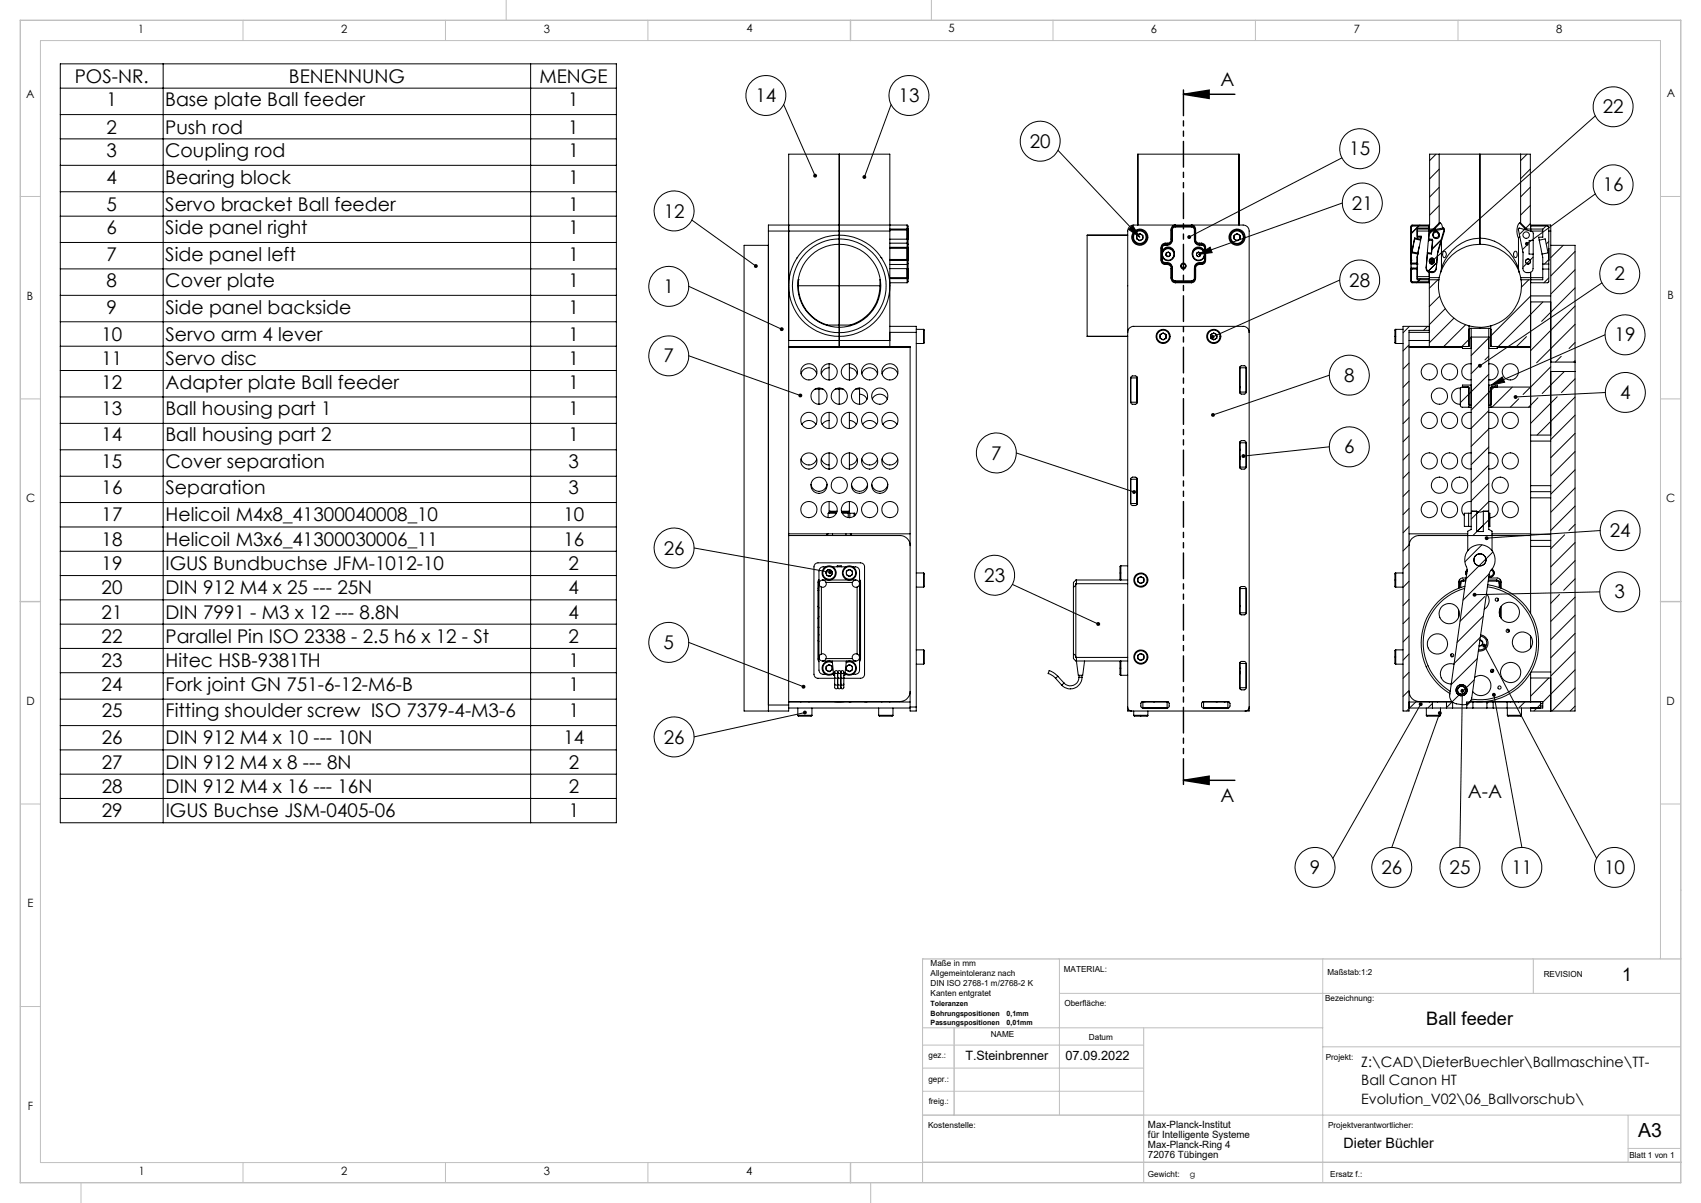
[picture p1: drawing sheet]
<svg xmlns="http://www.w3.org/2000/svg" width="420mm" height="297mm" viewBox="0 0 420 297" stroke-linecap="round" stroke-linejoin="round" font-family="sans-serif">
<g fill="none" stroke="#c0c0c0" stroke-width=".25">
<path d="M125 0v5M230 0v5M60 5v5M110 5v5M160 5v5M260 5v5M310 5v5M360 5v5M5 48.5h5M410 48.5h5M5 98.5h5M410 98.5h5"/>
<path d="M5 198.5h5M410 198.5h5M227.8 236.7v55.3M261.6 236.7v38.6M326.6 236.7v55.3M378.6 236.7v8.5M410 236.7v-226.7h-400v277h217.8M5 248.5h5M227.8 258h54.6M227.8 253.7h98.8M261.6 245.2h153.4M282.4 253.7v38.3"/>
<path d="M326.6 258.4h88.4M227.8 269.4h54.6M227.8 263.7h54.6M282.4 275.3h132.6M402 275.3v11.6M20 292v5M60 287v5M110 287v5M160 287v5M215 292v5M402 283.5h13"/>
</g>
<path d="M5 5h410v287h-410zM210 5v5M5 148.5h5M410 148.5h5M227.8 236.7h187.2M235.6 253.7v21.6M227.8 275.3h54.6M210 287v5M227.9 286.9h187.2" fill="none" stroke="#c0c0c0" stroke-width=".35"/>
<g fill="none" stroke="#000" stroke-width=".25">
<path d="M14.9 15.8h137.3v187.3h-137.3zM40.3 15.8v187.3M131 15.8v187.3M14.9 21.8h137.3M14.9 28.3h137.3M14.9 34.3h137.3M193.5 25.8l7.8 17.6M207.2 38.1h-12.5v136M207.2 38.1v32.5M207.2 38.1h12.5v18.9M220 25.8l-6.6 17.9M261.2 37.1l20.2 21.5"/>
<path d="M331.3 39l-37.7 19.5M354.6 38.1l-1.6 1.5M355.4 38.1h10M355.4 38.1h-2.4v17.5h-4.3l-.3 .2v9.4M355.4 38.1v17M365.4 38.1h10.1M365.4 38.1v20.7M375.5 38.1h2.4v17.5h5v1.4M375.5 38.1v17M377 38.1l-1.5 1.5M393.9 28.6l-40.4 35.9M14.9 40.8h137.3"/>
<path d="M14.9 47.3h137.3M14.9 53.4h137.3M14.9 59.9h137.3M170.8 54.3l15.8 11.4M189.7 57h30M189.7 57v118.5M219.7 59.1h4.5v1.2M219.7 56.5h4.5M219.7 57v28.5M224 59.1v.9M224 55.6v3.5v-2.3M224 55.6l.2 .2v.7"/>
<path d="M224 55.6h-34.3v1.4M224.2 56.5v2.6v-2.3h-4.5M278.4 58.1h-10v24.9h10M278.7 56.7l1-1 1.7 2.9zM278.9 56l1-.4h27.1a1.45 1.45 0 0 1 1.4 1.4v118.5h-30v-118.5zM280.7 58.1l.7-.4 .8 .4v.9l-.8 .4-.7-.4zM281 55.6v-17.5h24.9v17.5M289.2 56.5v2.6v-2.3h.3a.72 .72 0 0 1 .7-.7h4a.72 .72 0 0 1 .7 .7h.3v2.3v-2.6M289.2 56.5h.3M289.5 56.5v2.8a1.53 1.53 0 0 1-2.1 1.3l-.3 .3-.2 .4h-.2M290.2 55.8a.72 .72 0 0 0-.7 .7M290.2 55.8v-.2a1.02 1.02 0 0 0-1 .9"/>
<path d="M290.2 55.8h4M294.2 55.8a.72 .72 0 0 1 .7 .7M294.2 55.8v-.2a1.02 1.02 0 0 1 1 .9M294.9 56.5v2.8a1.53 1.53 0 0 0 2.1 1.3l.3 .3 .1 .4h.3M294.9 56.5h.3M304.7 58.1l.7-.4 .8 .4v.9l-.8 .4-.7-.4zM331.4 50.1l-35.5 12.7M349.9 56.5h4M349.9 57h3M349.9 58.3h1l-.1 .8-1.5-.4-.7 3.5 1.5 .3M350.6 55.6l-2.2 2.1M350.8 59.3l-.7 3.4"/>
<path d="M350.8 59.3l-1.5-.3-.7 3.4 1.5 .3M352.7 59l.1-1.8 .2-.3 3.5-.6 .1 .4-1.6 5.4-.4 4a1.17 1.17 0 0 1-1.7 .9l-.6-.5-.2-.5 .3-3.6M352.7 59l-.3 3.4M352.7 59l1 .1-.3 3.4-1-.1M352.8 59.3l.1-1.8 .2-.3 3.5-.6 .1 .4-1.7 5.5-.4 3.9a1.27 1.27 0 0 1-1.3 .9 1.27 1.27 0 0 1-1.2-1.1l.4-3.6M352.8 59.3l-.1 .3M352.8 59.3l1 .1-.4 3.3-.9-.1M352.9 56.5v.5M352.9 57h.1M352.9 55.8h-4.2l-.3 .3M352.9 55.6v.9M352.9 57v.1"/>
<path d="M352.9 56.3h-3v2.3h1l-.1 .7M353.6 57l-.7 .7M353.9 56.5h.3M353.9 56.7l-1.1 1.1M354.2 56.5l.3 .1M355 57.4l.3 .7M355.4 55.1h.2M355.4 55.1l-1.5 1.4M355.4 41.8l-2.4 2.4M355.4 46.2l-2.4 2.4M355.4 50.8l-2.4 2.3M355.6 55.1l.4 .4 .2 .8"/>
<path d="M355.6 55.1l-1.4 1.4M355.8 59.3l-2.3 2.3M355.9 59.4v6.8M356 59.1l-2.4 2.4M365.4 58.8a10.3 10.3 0 0 1 9.5 7.4M365.4 58.8v1.5M365.4 58.8a10.4 10.4 0 0 0-9.5 7.4M369 59.5v.1M374.9 58.8v7.4M375.2 55.1h.3M375.2 55.1a3.4 3.4 0 0 0-.3 3.7M375.2 55.1l1.5 1.4"/>
<path d="M375.2 58.4l-.3 .4M375.5 55.1l1.5 1.4M376.4 56.7l-1.3 1.2M376.7 56.5h.3M376.7 56.5l-.4 .1M377 56.5h3.9v2.1h-1l.1 .7M377.9 57h3M377.9 41.7l-2.4 2.4M377.9 46.2l-2.4 2.4M377.9 50.7l-2.4 2.4M377.9 55.2l-1.2 1.1M377.9 56.5v.5"/>
<path d="M377.9 55.8h4.3l.2 .3v9.1M377.9 55.6v.9M377.9 57v.1M378.6 59.4v-1.8l-.2-.3-3.4-1-.1 .4 1.2 5.6-.1 4a1.28 1.28 0 0 0 1.3 1 1.28 1.28 0 0 0 1.2-1l.1-3.5M378.6 59.4v3.4M378.6 59.4h-1l-.1 3.3 1.1 .1M380 59.3l.8 3.4M380 59.3l1.5-.3 .7 3.4-1.4 .3M381.7 55.8l-.8 .8M382.4 57h.5M382.4 59.6l-.6 .7M382.9 57v118.5"/>
<path d="M393.9 47.9l-16.9 12.3M14.9 66.4h137.3M14.9 72.9h137.3M14.9 79.4h137.3M170.1 70.7l22.9 10.6M189.7 60.6h-6v114.9h11v-1.4M196.8 63.6v.1M197.1 70.6h10.1M197.1 70.6a10.1 10.1 0 0 0 7.2 9.7M197.1 69.1h.1M197.1 69.1v1.5M207.2 70.6v9.7"/>
<path d="M207.2 70.6h10.1M217.3 70.6a10 10 0 0 1-7.4 9.7M217.4 69.1l-.1 1.5M217.6 63.6h.1M217.6 63.6l.2 .1M219.7 61.1h4.5M219.7 64.1h4.5M219.7 68.5h4.5M219.7 60h4.3M219.7 64.3h4.5M219.7 61.3h4.5M219.7 65.3h4.3"/>
<path d="M219.7 66.3h4.5M219.7 68.8h4.5M219.7 69.8h4.3M224 60v5.3M224 65.3v4.5M224 60l.2 .3M224.2 60.3v.8M224.2 62.1v2.2M224.2 61.1v2.2M224.2 64.3v.7M224.2 65v1.3M224.2 68.8v.8l-.2 .2"/>
<path d="M224.2 61.4v2.8M224.2 66.3v2.5M224.2 65l-.2 .3M286.7 64.1h.2a.72 .72 0 0 0 .8 .7 1.38 1.38 0 0 1 1.8 1.3v2.7M286.7 64.3a.96 .96 0 0 0 1 1M286.7 61.1h.2M286.7 61.1v3.2M286.7 64.3h.2M286.9 63a1.57 1.57 0 0 1 1.8-2 1.57 1.57 0 0 1 .9 2.6M286.9 63l.3 .6M286.9 64.3a.72 .72 0 0 0 .8 .7M286.9 61.1v1.2"/>
<path d="M286.9 63v1.3M287.7 60.3a.72 .72 0 0 0-.8 .8M287.7 60a1.02 1.02 0 0 0-1 1.1M287.7 60.3h.5M287.7 60v.3M287.7 65v.3M287.7 60h.5M287.7 65h.5M287.7 65.3h.5M287.9 62.5l.6-.3 .5 .3-.1 .6-.5 .3-.5-.3zM288.2 60a.96 .96 0 0 0 1-.9h.3a1.33 1.33 0 0 1-1.3 1.2M288.2 65a1.33 1.33 0 0 1 1.3 1.3h-.3"/>
<path d="M288.2 65.3a1.02 1.02 0 0 1 1 1M288.2 60v.3M288.2 65v.3M289.2 68.5h.3a.78 .78 0 0 0 .7 .8h4a.78 .78 0 0 0 .7-.8h.3M289.2 68.8a1.02 1.02 0 0 0 1 1M289.2 66.3v2.5M289.2 68.8h.3M289.5 68.8a.73 .73 0 0 0 .7 .8M290.2 69.6v.2M290.2 69.6h4M290.2 69.8h4M291.7 66h1"/>
<path d="M294.2 69.6v.2M294.9 68.8a.73 .73 0 0 1-.7 .8M294.9 68.8h.3M295.2 68.8a1.02 1.02 0 0 1-1 1M295.2 66.3v2.5M295.5 62.5l.4-.3 .5 .3v.6l-.5 .3-.5-.3zM295.9 62.8l2.9-1.8 .5 1.4zM296.2 60a.96 .96 0 0 1-1-.9h-.3a1.33 1.33 0 0 0 1.3 1.2M296.2 65.3a1.02 1.02 0 0 0-1 1M296.2 65a1.33 1.33 0 0 0-1.3 1.3h.3M296.2 60.3h.5M296.2 60h.5"/>
<path d="M296.2 60v.3M296.2 65v.3M296.2 65h.5M296.2 65.3h.5M296.7 60.3a.72 .72 0 0 1 .7 .8M296.7 60a1.02 1.02 0 0 1 1 1.1M296.7 60v.3M296.7 65v.3M297.4 63a1.57 1.57 0 0 0-1.8-2 1.57 1.57 0 0 0-.9 2.6M297.4 63l-.3 .6M297.4 64.3a.72 .72 0 0 1-.7 .7M297.4 61.1v1.2"/>
<path d="M297.4 63v1.3M297.4 61.1h.3M297.4 64.3h.3M297.7 64.1h-.3a.72 .72 0 0 1-.7 .7 1.38 1.38 0 0 0-1.8 1.3v2.7M297.7 64.3a.96 .96 0 0 1-1 1M297.7 61.1v3.2M330.8 69.1l-31.4 14.1M348.4 64.2h.1M348.4 61.4h.1M348.4 65.2v1M348.4 61.4v2.8M348.4 69.3l.3 .3h4.2"/>
<path d="M348.4 66.2v3.4l.3 .2h4.2M348.4 64.9h1.5M348.4 66.2h1.5M348.4 65.2h1.5M348.4 66.4h1.5M348.7 61.9l-.3 .3M348.9 66.2l-.5 .5 .3-.3M349.9 65.2v1M349.9 68.8h3M349.9 66.2v2.9h5.4M349.9 68.3h3M349.9 65.2h.1"/>
<path d="M350.1 62.5l-.2 2.7M350.1 62.7l-.2 .9M350.4 60.9l-.3 1.6M350.5 69.1l-.7 .7M350.8 68.8l-.8 .8M352.5 62.6h.1M352.7 62.4l-.3 .3M352.9 68.3v.5M352.9 68.5h2.5M352.9 67.2v1.1M352.9 68.8v16.7M354.8 64.8l-2.3 2.3"/>
<path d="M355 69.1l-2.1 2.1M355.3 69.1a10.3 10.3 0 0 0 7.4 11.4M355.4 68.5l-.1 .6M355.5 73.1l-2.6 2.6M355.7 67.2l-.3 1.3M355.9 66.2l-.2 1M356.3 62.2a.67 .67 0 0 1 .9 .3 .67 .67 0 0 1-.2 .8l-.3 .3a.99 .99 0 0 1-.4-1.4zM356.9 76.2l-4 3.9M359 78.6l-6.1 6M365.4 60.3a10.2 10.2 0 0 1 9.7 6.9M365.4 60.3a10.2 10.2 0 0 0-9.7 6.9M374.1 62.1l.1-.1a1.03 1.03 0 0 1 .1 1.6 .91 .91 0 0 1-.2-1.5z"/>
<path d="M374.9 66.2l.2 1M375.1 67.2l.4 1.3M375.5 68.5l.1 .6M375.5 68.5h5.4M375.6 69.1a10.3 10.3 0 0 1-7.5 11.4M377.2 60.4l-1.3 1.2M377.5 69.1l-1.8 1.8M377.9 67.2v40.2M377.9 74.5h5M378.5 63.5l-2.5 2.5M380.8 62.7l.1 2.5M380.9 65.2v1.2"/>
<path d="M380.9 66.4v2.7h-5.3M380.9 65.2h1.5M380.9 66.4h1.5M381 74.5l-11 11M382.4 65.2v1.2M382.4 61.4v2.8M382.4 66.4v3.2l-.2 .2h-4.3M382.4 68.6l-1.2 1.2M382.4 64.1l-1 1.1M382.9 60.6h6v28.8M382.9 73.1h-5l-14.6 14.7M386 60.6l-3.1 3"/>
<path d="M388.9 71.1l-8.3 8.2M388.9 75.6l-11 11M388.9 62.1l-6 6M388.9 66.6l-6 6M395.5 69.8l-30.1 20.5M14.9 85.5h137.3M14.9 91.5h137.3M14.9 98h137.3M170.1 87.8l27.5 9.8M194.7 84.1h25M194.7 85.5h30v89.1M194.7 85.8h30"/>
<path d="M197.8 92.3a1.97 1.97 0 0 1 1.9-1.5 1.97 1.97 0 0 1 1.9 1.5M201.3 96.1h.9M202.2 95.8v.3M202.2 96.1v3.7M202.2 96.1h1M202.7 85.5v.3M204.3 80.3h2.9M204.3 80.3v.1M204.7 90.8h-.2a2.08 2.08 0 0 0-1.7 1.5M204.7 89.8v4M206.3 96.1h.9M207.2 80.3v5.2"/>
<path d="M207.2 80.3h2.7M207.2 95.8v.3M207.2 96.1h1M207.2 96.1v3.7M209.7 90.8h.3a2.1 2.1 0 0 1 1.7 1.5M209.7 89.8v4M209.9 80.3v.2M211.2 96.1h1M211.7 85.5v.3M212.2 95.8v.3M212.2 97.3h.2a1.96 1.96 0 0 1 1.7 1.3M212.2 96.1v3.7"/>
<path d="M212.8 92.3a1.99 1.99 0 0 1 1.9-1.5 1.99 1.99 0 0 1 2 1.5M215.4 98.6a2 2 0 0 1 1.8-1.3 2 2 0 0 1 1.9 1.3M217.8 92.3a1.97 1.97 0 0 1 1.9-1.5 1.97 1.97 0 0 1 2 1.5M219.7 80.6h6.5v1.5M219.7 82.1h6.5M226.2 81.3h1.8M226.2 84.8h1.8M226.2 82.1v92.5M228 81.3l.2 .1v3.3l-.2 .1M228 81.3v3.5M278.4 82.1a1.45 1.45 0 0 1 1.5-1.5h27.1a1.45 1.45 0 0 1 1.4 1.5M279.2 93.3l.4-.5h.8l.4 .4v6.2l-.4 .4h-.8l-.4-.5"/>
<path d="M279.2 93.3v6M279.2 93.3h1.5M279.2 99.3h1.5M280.7 93l.1 .4M280.7 93v6.6M286.4 82.6l.8-.4 .7 .4v.9l-.7 .4-.8-.4zM298.9 82.6l.8-.4 .8 .4v.9l-.8 .4-.8-.4zM306.2 95.5l-.1 .3M306.2 90.5v6.6M306.2 96.8h1.5M306.2 90.8h1.5M307.7 90.8l-.1-.3-.3-.2h-.8l-.4 .4v6.2l.4 .4h.8l.3-.2 .1-.3"/>
<path d="M307.7 90.8v6M328.2 92.6l-28.7 9.8M344.6 81.3l-.2 .1v3.3l.2 .1M344.6 81.3v3.5M344.6 81.3h1.8M344.6 84.8h1.8M347.9 84.1h5M347.9 82.1h5M347.9 85.8h13.2M347.9 85.2l-1.5 1.4M347.9 89.6l-1.5 1.5M347.9 94.1l-1.5 1.5"/>
<path d="M347.9 98.6l-1.5 1.5M348 80.6l-1.6 1.6M352.5 80.6l-1 1M352.9 80.6h-6.5v94.9h1.5v-93.9h5M360.6 95.8a2 2 0 0 0-2.2 2 2 2 0 0 0 2.2 2M361.1 95.6l-.5 .4v4.3l.4 .2h1.7M361.1 95.6h1.6v4.9M361.1 85.5v.5h2.2M361.9 80.2l-5.4 5.3M362.4 95.6l.3 .2M362.7 85.3l-.3 .2M362.7 99.8l.1 .2h.5"/>
<path d="M362.7 80.5l2.7 .3M362.7 80.5v5h-14.8M362.7 83.8l-1.7 1.7M363.3 81.1v45.1h1.3a1.54 1.54 0 0 0 1.6 0M363.3 81.1h4.3M363.3 89.8a1.99 1.99 0 0 0-2.4 2 1.99 1.99 0 0 0 2.4 2M363.3 95.1h-2.2v.5M363.3 81.1h-.5l-.1 .2M365.3 90.2l-2 2M365.4 80.8v.3M367.6 81.1h.4l.2 .2v4.1l.2 .1M367.6 89.8a1.99 1.99 0 0 1 2.3 2 1.99 1.99 0 0 1-2.3 2"/>
<path d="M367.6 83.2h-4.3l-.6 .7M367.6 81.1v45.1h-1.4M367.6 95.1h2.1v.5M367.6 92.4l-7 7M367.6 87.9l-1 1M368.1 80.5l-2.7 .3M368.1 80.5v5h9.8M368.2 99.8l-.2 .2h-.4M368.2 95.1l2.7-2 .6 1.3zM368.4 95.6l-.2 .2M369.4 95.1l-6.1 6.1M369.7 85.8h8.2"/>
<path d="M369.7 85.5v.5h-2.1M369.7 85.8l-.2 .2M373.4 95.6l-5 4.9M375 98.5l-2.1 2M376.9 83.1l-2.5 2.4M377.9 95.6l-1.8 1.8M377.9 95.6h-9.7v4.9M379.7 98.2l-2.3 2.3M382.9 89.4h6M382.9 91.7h6M382.9 90.6l-5 5M384.5 98l-6.6 6.5"/>
<path d="M385.5 88l-1.4 1.4M386.3 91.7l-5.5 5.5M388.9 89.4v2.3M388.9 91.7v83.8h-11v-.7M388.9 80.1l-9.5 9.5M388.9 89l-.4 .4M388.9 93.5l-3.3 3.4M388.9 98l-9.4 9.4M388.9 84.6l-1.5 1.4M396.3 82.7l-28.1 12.4M396.4 96.9l-22.2 1.1M14.9 104.5h137.3"/>
<path d="M14.9 111.1h137.3M14.9 117.6h137.3M197.8 113.3a1.99 1.99 0 0 0 1.9 1.5 1.99 1.99 0 0 0 1.9-1.5M198 104.8a2.02 2.02 0 0 1 3.5 0M200.2 119.6a2.01 2.01 0 0 0 2 1.7 2.01 2.01 0 0 0 2-1.7M202.8 113.3l.1 .3a2.02 2.02 0 0 0 1.8 1.2M204.7 103.8h-.2a2.01 2.01 0 0 0-1.5 1M204.7 101.8v4M204.7 111.8v4M209.7 103.8h.3a2.03 2.03 0 0 1 1.5 1M209.7 101.8v4M209.7 111.8v4"/>
<path d="M210.3 119.6a1.99 1.99 0 0 0 1.9 1.7 1.99 1.99 0 0 0 2-1.7M211.7 113.3l-.1 .3a2.02 2.02 0 0 1-1.9 1.2M212.8 113.3a2.01 2.01 0 0 0 1.9 1.5 2.01 2.01 0 0 0 2-1.5M213 104.8a1.99 1.99 0 0 1 3.5 0M215.2 119.6a2.01 2.01 0 0 0 2 1.7 2.01 2.01 0 0 0 2-1.7M217.8 113.3a1.99 1.99 0 0 0 1.9 1.5 1.99 1.99 0 0 0 2-1.5M218 104.8a2.02 2.02 0 0 1 3.5 0M250.9 111.8l29.1 9.7M279.2 118.3l.1-.3 .4-.2 .8 .1 .3 .3v6.2l-.3 .4h-.9l-.4-.5M279.2 118.3v6M279.2 118.3h1.5M280.7 118v6.6l.1-.5"/>
<path d="M306.1 112.6l.1 .8M306.1 110.8l.1 .3M306.2 109v6.6M306.2 109.3h1.5M306.2 115.3h1.5M307.7 109.3l-.1-.4-.4-.1h-.8l-.3 .4v6.2l.3 .4h.8l.4-.1 .1-.4M307.7 109.3v6M328.2 110.3l-21.2 2.3M347.9 103.1l-1.5 1.5M347.9 107.6l-1.5 1.5M347.9 112.1l-1.5 1.5M347.9 116.6l-1.5 1.5"/>
<path d="M362.7 100.5h.6M363.3 111.8a2 2 0 0 0-2.4 2 2 2 0 0 0 2.4 2M367.6 100.5h.6M367.6 111.8a2 2 0 0 1 2.3 2 2 2 0 0 1-2.3 2M367.6 101.8a1.99 1.99 0 0 1 2.3 2 1.99 1.99 0 0 1-2.3 2M367.6 101.4l-4.3 4.4a1.99 1.99 0 0 1-2.4-2 1.99 1.99 0 0 1 2.4-2M367.6 110.4l-4.3 4.3M367.6 105.9l-4.3 4.3M367.6 114.9l-4.3 4.3M367.6 119.3l-4.3 4.4M368.2 100.5h9.7M377.9 119.9v1.5"/>
<path d="M377.9 107.4v1.5M377.9 108.9v11M377.9 107.4h5M377.9 119.9h5M377.9 108.9h5M388.9 102.5l-6 6M388.9 107l-6 6M388.9 116l-6 6M388.9 111.5l-6 6M14.9 124.1h137.3M14.9 130.1h137.3M14.9 136.1h137.3"/>
<path d="M171.4 135.3l33.6 6M194.7 132.2h27.5a2.47 2.47 0 0 1 2.5 2.5M194.7 131.8h30M203.8 139.9a1.21 1.21 0 0 0-1.6 .9v24.6a1.09 1.09 0 0 0 1 1.1h.6M204.2 131.8v.4M204.5 131.8l-.3 .2M204.7 126.5h1.9M204.7 123.8v2.4h2M204.7 126.5v.2M205 126.2l-.3 .3M205.6 131.8v.4M205.6 139.9h3.2"/>
<path d="M206.5 126.7h-2v1.1M206.7 139.9v-.2h1v.2M207.9 126.5h1.8M208 126.7h1.4M208.9 131.8v.4M209.4 126.7h.4M209.4 126.7v1.1M209.5 126.2l.2 .3M209.7 123.8v2.4h-1.9M209.7 126.5v.2M209.8 126.7h1.3v.6M209.8 126.7v1.1"/>
<path d="M209.9 131.8l.3 .2M210.2 131.8v.4M210.6 139.9h.6a1.02 1.02 0 0 1 1 1.1v24.4a1.02 1.02 0 0 1-1 1.1h-.6M210.9 126.7v.7M276.6 139.7h.2v3.5l-.3-.1zM276.8 139.7h1.6M279.2 124.3h1.5M347.9 131.8h14.5M347.9 121.1l-1.5 1.5M347.9 134.5l-1.5 1.5M347.9 139l-1.5 1.5M347.9 125.6l-1.5 1.5"/>
<path d="M347.9 130l-1.5 1.5M362.6 130h.7M362.6 126.7h.7M362.6 126.7h-1v3.3h1M362.6 126.7v3.3M363 135.3a3.8 3.8 0 0 1 5.3 .6 3.8 3.8 0 0 1-.5 5.3l-4.4 31.1a2 2 0 0 1-2.3 1.7 3.5 3.5 0 0 1-2.8-1l-.3-.7v-.8l4.3-30.6-.1-.6a4.1 4.1 0 0 1 .8-5zM363.3 123.8a2.01 2.01 0 0 0-2.2 1.1 2.01 2.01 0 0 0 .5 2.4M363.5 126.2l-.2 .3v4.2l-.9 .5v4.8M364.6 126.2v5h1.7v-5M365.9 134.5l-4.2 4.2M366.3 129.7l-1.6 1.5M367.3 126.2l.3 .3v4.2l.8 .5v4.8"/>
<path d="M367.6 126.7h.3v3.3h-.3M367.9 127.8a2.01 2.01 0 0 0 2-2.1 2.01 2.01 0 0 0-2.3-1.9l-4.3 4.4M367.9 128.1l-4.2 4.1M368.4 131.8h9.5M368.4 132l-.2 .2M368.6 136.3l-6.6 6.6M377.9 131.9v1.5M377.9 121.4v1.5M377.9 133.4v1.5M377.9 132.2h-27.5a2.47 2.47 0 0 0-2.5 2.5M377.9 122.9v9M377.9 134.9v16.5"/>
<path d="M377.9 131.9h5M377.9 122.9h5M377.9 133.4h5M377.9 121.4h5M377.9 134.9h5M386.3 132l-3.4 3.5M388.9 125l-6 5.9M388.9 133.9l-6 6M388.9 120.5l-6 6M388.9 129.5l-1.5 1.5M388.9 138.4l-6 6M395.1 131l-28 1.9"/>
<path d="M14.9 142.1h137.3M14.9 148.1h137.3M14.9 154.1h137.3M170.1 158.6l28.3 10.9M202 149.7l.2 .4M202 158.2l.2 .1M202 154.8l.2 .1M202.1 143.3h.1M202.2 145.7l-.2 .1M202.2 152.2l-.2 .4M202.2 156.7v.1M202.2 143l-.2 .7v19l.2 .7"/>
<path d="M202.2 145.1l-.2 .1M202.8 145v16.5M203.1 143.2a.91 .91 0 0 0-.9 .7 .91 .91 0 0 0 .6 1.1M203.1 143.2l.5 .1 .4 .5M203.1 143.2h8.2M204 143.8a.91 .91 0 0 1-.2 .9 .91 .91 0 0 1-1 .3M204 143.8h6.5M204.5 140.6l.8 .2 .3 .8-.6 .7-.8-.2-.3-.9zM209 141l.7-.4 .8 .4v.9l-.8 .4-.7-.4zM210.5 143.8a.91 .91 0 0 0 .2 .9 .91 .91 0 0 0 .9 .3M211.3 143.2l-.4 .1-.4 .5M211.3 143.2a.91 .91 0 0 1 .9 .7 .91 .91 0 0 1-.6 1.1"/>
<path d="M211.6 145v16.5M212.2 143l.3 .7v19M212.2 145.7l.3 .1M212.2 145.1l.3 .1M212.2 159.2l.3 .1M212.2 143.3h.2M212.5 150.6l-.2 .9 .2 .9M226.2 141.5h1.8M226.2 145h1.8M228 141.5l.2 .1v3.2l-.2 .2M228 141.5v3.5M250 144.3l21.1 9.8"/>
<path d="M265 145v16.5M265.6 144.1l-.2 .6-.4 .3M265.6 144.1v18.2M265.6 144.1h12.8M265.8 143.2v.9M278.4 143.2l-12.8 .1a1.29 1.29 0 0 0-.6 1.4v.3M280.9 142.8l.8-.5 .7 .5v.8l-.7 .5-.8-.5zM306.2 149.5l-.1 .3M306.2 145v6.6M306.2 145.3h1.5M306.2 151.3h1.5M307.7 145.3l-.1-.3-.3-.2h-.9l-.3 .4v6.2l.3 .4h.9l.3-.2 .1-.3"/>
<path d="M307.7 145.3v6M344.6 141.5l-.2 .1v3.2l.2 .2M344.6 141.5v3.5M344.6 141.5h1.8M344.6 145h1.8M347.9 152.5l-1.5 1.5M347.9 143.5l-1.5 1.5M347.9 148l-1.5 1.5M347.9 157l-1.5 1.5M360.2 150.6v1.8M360.4 143v2.1M360.7 144.1v1"/>
<path d="M361.3 143.5a.6 .6 0 0 0-.6 .6M361.3 143.2a.97 .97 0 0 0-.9 .9h.3M361.3 143.2h.6M361.3 143.5h.6M361.3 143.2v.3M361.6 145.3a14 14 0 0 0-10.1 11.5 14 14 0 0 0 6.6 13.9M361.7 144.7a14.5 14.5 0 0 0-10.6 12 14.5 14.5 0 0 0 6.9 14.5M362 142.7h-.8a1.09 1.09 0 0 0-1 1v1.5M362.1 140.8a1.08 1.08 0 0 0 0 1.3 .96 .96 0 0 1 .2-1.4zM362.2 141v.7M365.4 158.1a.62 .62 0 0 1 .6 .7 .62 .62 0 0 1-.8 .5M365.4 158a.75 .75 0 0 1 .7 .9 .75 .75 0 0 1-.9 .6"/>
<path d="M365.5 157.4l-6.5 6.4M365.5 157.1a1.7 1.7 0 0 1 1.6 1.9 1.7 1.7 0 0 1-2 1.4M365.6 156.8a2 2 0 0 1 1.8 2.2 2 2 0 0 1-2.4 1.7M366.2 152.1l-6.4 6.5M366.5 159.4l27.7 52.5M366.6 147.3l-6.1 6.1M367 146.5a2.48 2.48 0 0 1-.5 3.9M367.2 144.9a14 14 0 0 1 12.1 15.8 14 14 0 0 1-16 11.9M367.3 144.4a14.5 14.5 0 0 1 12.4 16.5 14.5 14.5 0 0 1-16.6 12.2M367.5 143.5h2M367.5 143.2h2M367.6 142.7h2.1a1.02 1.02 0 0 1 1 1v1.5"/>
<path d="M367.7 141.7l-6.5 6.5M368.3 140.7a.81 .81 0 0 1 .4 1.1 .81 .81 0 0 1-1.1 .4M368.4 140.6a1 1 0 0 1 .5 1.3 1 1 0 0 1-1.3 .5 1.01 1.01 0 0 0 1.2-.5 1.01 1.01 0 0 0-.4-1.3zM368.4 140.5l-.3 .3M369.5 143.5a.66 .66 0 0 1 .7 .6M369.5 143.2a.97 .97 0 0 1 .9 .9h-.2M369.5 143.2v.3M369.9 147.7v.6M370.2 144.1v1M370.4 143v2.1M370.4 150.1v2.1M370.7 149.7v2.9"/>
<path d="M372.4 155.4v.3l.2 .3M377.9 157v3M385.1 146.8l-2.2 2.1M388.9 142.9l-2.8 2.8M388.9 147.4l-6 6M388.9 151.9l-6 6M388.9 156.4l-6 6M395 146.1l-30.9 .7M14.9 160.1h137.3M14.9 166.1h137.3M14.9 172.6h137.3M14.9 179.1h137.3"/>
<path d="M189.7 174.1h5M194.7 174.8h30M194.7 173.3h30M197 176.6l.1 .2h3.2l.2-.2M197 176.6h3.5M197 174.8v1.8M197.7 173.2v.1M198.7 175.9l-27.3 6M199.7 173.2v.1M200.5 174.8v1.8M202.8 161.5a.89 .89 0 0 0-.6 1 .89 .89 0 0 0 .9 .7M202.8 161.5a.9 .9 0 0 1 .9 .2 .9 .9 0 0 1 .3 .9"/>
<path d="M203.1 163.2h8.2M204 162.6l-.4 .5-.5 .1M204 164.5l.7-.4 .8 .4v.9l-.8 .4-.7-.4zM204 162.6h6.5M205.5 163.4a1.76 1.76 0 0 0-2.5 1.7 1.76 1.76 0 0 0 2.8 1.2M205.5 163.2l.3 3.5h.3M205.5 163.6a1.55 1.55 0 0 0-2 .4 1.55 1.55 0 0 0 .2 2.1 1.55 1.55 0 0 0 2.1 0M205.6 166.5h.2M206 173.2h2.4M206.1 165.9v1.3M206.1 168.9v.7a.38 .38 0 0 0 .3 .5 .38 .38 0 0 0 .4-.4M206.1 167.5h-4.1a.96 .96 0 0 1-1-1v-26.6a.96 .96 0 0 1 1-.9h10.5a.96 .96 0 0 1 1 .9v26.6a.96 .96 0 0 1-1 1h-4.1"/>
<path d="M206.1 167.2a.4 .4 0 0 0 .4 .3 .4 .4 0 0 0 .3-.3M206.1 168.9a.4 .4 0 0 0 .4 .3 .4 .4 0 0 0 .3-.3M206.1 167.2v1.7M206.8 165.9v1.3M206.8 168.9v.8M206.8 169.7a.39 .39 0 0 0 .4 .4 .39 .39 0 0 0 .4-.4M206.8 167.5h.1M206.8 167.2a.43 .43 0 0 0 .4 .3 .43 .43 0 0 0 .4-.3M206.8 168.9a.43 .43 0 0 0 .4 .3 .43 .43 0 0 0 .4-.3M206.8 167.2v1.7M207.6 165.9v1.3M207.6 168.9v.8"/>
<path d="M207.6 167.5h.1M207.6 167.2a.4 .4 0 0 0 .4 .3 .4 .4 0 0 0 .4-.3M207.6 168.9a.4 .4 0 0 0 .4 .3 .4 .4 0 0 0 .4-.3M207.6 167.2v1.7M208.4 165.9v1.3M208.4 168.9v.7a.38 .38 0 0 1-.3 .5 .38 .38 0 0 1-.5-.4M208.4 167.2v1.7M208.6 166.5h.2M208.9 163.6a1.55 1.55 0 0 1 2.1 .4 1.55 1.55 0 0 1-.2 2.1 1.55 1.55 0 0 1-2.1 0M209 163.4a1.76 1.76 0 0 1 2.5 1.7 1.76 1.76 0 0 1-2.9 1.2M209 163.2l-.4 3.5h-.2M209 164.5l.7-.4 .8 .4v.9l-.8 .4-.7-.4z"/>
<path d="M209.6 173.2l.1 .1M210 173.2l.1 .1M210.5 162.6l.4 .5 .4 .1M211.6 161.5a.9 .9 0 0 0-.9 .2 .9 .9 0 0 0-.2 .9M211.6 161.5a.89 .89 0 0 1 .6 1 .89 .89 0 0 1-.9 .7M212.2 160.7v.1M212.2 162.6l.3 .1M212.5 162.7l-.3 .7M213.7 173.2l-.1 .1M214.1 173.2l-.1 .1M217 176.6l.1 .2h3.2l.2-.2M217 176.6h3.5"/>
<path d="M217 174.8v1.8M217.7 173.2v.1M219.7 173.2v.1M220.5 174.8v1.8M224.7 174.6v.9h1.5v-.9M224.7 170.7a2.53 2.53 0 0 1-2.5 2.5h-27.5M224.7 174.6h1.5M226.2 160.4h1.8M226.2 164h1.8M228 160.4l.2 .2v3.2l-.2 .2M228 160.4v3.6M260.6 167.5l1.5 1.7"/>
<path d="M261.2 167l-1-.9-1.2-.5-.2 .7 1.2 .6 .6 .6M261.2 167l-.6 .5M261.2 167l1.5 1.6M262.7 168.6l-.6 .6M265 161.5a1.25 1.25 0 0 0 .6 1.7h12.8M265 161.5l.4 .2 .2 .6M265.6 162.3h12.8M265.8 162.3l.4 4.4h1.1l.5-3.5M266.4 167.2a2.13 2.13 0 0 1-1.4 2 2.13 2.13 0 0 1-2.3-.6M266.4 167.2h.8M266.4 166.7v.5M267.2 167.2a2.9 2.9 0 0 1-1.9 2.7 2.9 2.9 0 0 1-3.2-.7"/>
<path d="M267.2 166.7v.5M276.6 163.2h.2v3.5l-.3-.1zM276.8 166.7h1.6M278.4 174.6a.96 .96 0 0 0 1 .9M279.9 176.6l.2 .2h3.2l.1-.2M279.9 176.6h3.5M279.9 175.5v1.1M280.9 161.8l.8-.5 .7 .5v.8l-.7 .5-.8-.5zM281.9 173.3h6.6M282.2 174.8h6M282.2 174.8l-.5-.4v-.8l.4-.4h6.2l.4 .4v.8l-.5 .4M282.2 173.3v1.5"/>
<path d="M282.7 173.2v.1M283.4 174.8h.1M283.4 175.5v1.1M285.2 173.2l-.3 .1M288.2 173.3v1.5M296.9 173.3h6.6M297.1 174.8h6.1M297.2 173.3v1.5M300.2 173.2l.3 .1M302.3 173.2l.2 .1M303.2 173.3l.1 1.5 .4-.5v-.7l-.4-.4h-6.2l-.4 .4v.8l.5 .4M306.1 165.7l.1 .7"/>
<path d="M306.1 164.8l.1 .3M306.2 163.5v6.6M306.2 169.8h1.5M306.2 163.8h1.5M307.7 163.8l-.4-.5h-.9l-.3 .4v6.2l.3 .4h.8l.4-.2 .1-.3M307.7 163.8v6M308.4 174.6a.96 .96 0 0 1-1 .9M344.6 160.4l-.2 .2v3.2l.2 .2M344.6 160.4v3.6M344.6 160.4h1.8M344.6 164h1.8M347.9 170.7a2.53 2.53 0 0 0 2.5 2.5h8.1"/>
<path d="M347.9 174.8h5.8M347.9 173.3h5.8M347.9 166l-1.5 1.5M347.9 170.5l-1.5 1.4M347.9 174.9l-.6 .6M347.9 161.5l-1.5 1.5M349.6 173.3l-1.5 1.5M350.8 173.8l-21.7 38.1M352.2 176.6l.1 .2h3.2l.2-.2M352.2 176.6h3.5M352.2 174.8v1.8M352.9 173.2v.1"/>
<path d="M353.7 173.3h3.5M353.7 174.8h3.5M353.7 173.3v1.5M353.7 173.7l-1.2 1.1M354.9 173.2v.1M355.5 176l-11.9 33.2M355.7 174.8v1.8M357.2 174.8h1.5M357.2 173.3h1.5v1.5M357.2 173.3v1.5M358.2 161.6l.3 .2v.4M358.5 173.3l-1.3 1.4"/>
<path d="M358.7 174.8h3.5M359 164a2.5 2.5 0 0 0-3.3 2 2.5 2.5 0 0 0 2.6 2.8M360.6 171.3l-2 1.9M361.1 170.6l-.6 38.6M362.2 174.8h1.5M363 173.2h1.2M363 173.3l-.8 .9M363.7 173.3h3.4M363.7 174.8h3.4M363.7 173.3h-1.5v1.5M363.7 173.3v1.5M364 167.8l-2.7 2.8"/>
<path d="M364.1 167.3a2.49 2.49 0 0 1 3.5 .4 2.49 2.49 0 0 1-.5 3.6 2.49 2.49 0 0 1-3.5-.6M364.8 162.6l-6.5 6.4M366.6 173.2h14.3v1.6h-12.2M367.1 174.8h1.6M367.1 173.3h1.6M367.1 173.3v1.5M367.5 173.3l-.4 .4M368.7 165.3l-.6 .4M368.7 173.3h3.4M368.7 173.3v1.5M368.8 165.4l-.6 .5M368.8 165.5l-.6 .4"/>
<path d="M368.9 171.6l6.9 37.6M372.1 173.3h8.3v1.5M372.1 173.3l.1 3.3M372.2 176.6l.1 .2h3.2l.2-.2M372.2 176.6h3.5M372.9 173.2v.1M374.9 173.2v.1M375.7 174.8v1.8M376.5 173.3l-1.4 1.4M377.9 166.1v1.3M377.9 167.4v5.9M377.9 167.4h5"/>
<path d="M378 165.9h4.9M380.4 174.3h.5M380.4 173.7h.5M380.4 173.9l-1.7 1.6M382.4 167.4l-4.5 4.5M388.9 160.9l-6 6M388.9 165.4l-8 8M388.9 169.9l-5.7 5.6M388.9 174.3l-1.2 1.2M14.9 185.1h137.3M14.9 191.1h137.3M14.9 197.1h137.3"/>
<circle cx="189.1" cy="23.6" r="4.9"/>
<circle cx="224.4" cy="23.6" r="4.9"/>
<circle cx="256.8" cy="34.9" r="4.9"/>
<circle cx="335.7" cy="36.7" r="4.9"/>
<circle cx="398.3" cy="26.4" r="4.9"/>
<circle cx="166.4" cy="52.1" r="4.9"/>
<circle cx="281.4" cy="58.5" r=".75"/>
<circle cx="281.4" cy="58.6" r="2"/>
<circle cx="281.4" cy="58.5" r="1.75"/>
<circle cx="281.4" cy="58.6" r="1.55"/>
<circle cx="305.4" cy="58.6" r="1.55"/>
<circle cx="305.4" cy="58.5" r=".77"/>
<circle cx="305.4" cy="58.6" r="2"/>
<circle cx="305.5" cy="58.6" r="1.74"/>
<circle cx="336.4" cy="50.1" r="4.9"/>
<circle cx="354.5" cy="57.9" r=".8"/>
<circle cx="354.6" cy="58.1" r=".8"/>
<circle cx="376.8" cy="58" r=".8"/>
<circle cx="398.3" cy="45.6" r="4.9"/>
<circle cx="165.1" cy="70.7" r="4.9"/>
<circle cx="207.2" cy="70.6" r="10.2"/>
<circle cx="207.2" cy="70.6" r="12.5"/>
<circle cx="207.2" cy="70.6" r="11.6"/>
<circle cx="288.4" cy="62.8" r="1.57"/>
<circle cx="288.4" cy="62.8" r="1.42"/>
<circle cx="288.5" cy="62.8" r=".5"/>
<circle cx="292.2" cy="65.6" r=".62"/>
<circle cx="292.2" cy="65.8" r=".62"/>
<circle cx="295.9" cy="62.8" r="1.57"/>
<circle cx="295.9" cy="62.8" r=".51"/>
<circle cx="295.9" cy="62.8" r="1.44"/>
<circle cx="335.7" cy="69.1" r="4.9"/>
<circle cx="353.5" cy="64.6" r=".63"/>
<circle cx="353.5" cy="64.3" r=".62"/>
<circle cx="353.5" cy="64.5" r=".62"/>
<circle cx="377.3" cy="64.6" r=".62"/>
<circle cx="377.3" cy="64.6" r=".61"/>
<circle cx="399.9" cy="67.6" r="4.9"/>
<circle cx="165.1" cy="87.9" r="4.9"/>
<circle cx="199.7" cy="91.8" r="2.01"/>
<circle cx="202.2" cy="97.8" r="2"/>
<circle cx="204.7" cy="91.8" r="2"/>
<circle cx="207.2" cy="97.8" r="2"/>
<circle cx="209.7" cy="91.8" r="2"/>
<circle cx="212.2" cy="97.8" r="2"/>
<circle cx="214.7" cy="91.8" r="2"/>
<circle cx="217.2" cy="97.8" r="2.01"/>
<circle cx="219.7" cy="91.8" r="2.01"/>
<circle cx="287.2" cy="83.1" r=".75"/>
<circle cx="287.2" cy="83" r="1.74"/>
<circle cx="287.2" cy="83.1" r="1.55"/>
<circle cx="299.7" cy="83" r="1.55"/>
<circle cx="299.7" cy="83.1" r=".75"/>
<circle cx="299.7" cy="83.1" r="1.75"/>
<circle cx="333.2" cy="92.6" r="4.9"/>
<circle cx="352.9" cy="91.8" r="2"/>
<circle cx="355.4" cy="97.8" r="2"/>
<circle cx="357.9" cy="91.8" r="2"/>
<circle cx="372.9" cy="91.8" r="2"/>
<circle cx="401.3" cy="82.7" r="4.9"/>
<circle cx="401.3" cy="96.9" r="4.9"/>
<circle cx="199.7" cy="103.8" r="2.01"/>
<circle cx="199.7" cy="113.8" r="2.01"/>
<circle cx="202.2" cy="119.8" r="2"/>
<circle cx="204.7" cy="103.8" r="2"/>
<circle cx="204.7" cy="113.8" r="2"/>
<circle cx="207.2" cy="119.8" r="2"/>
<circle cx="209.7" cy="103.8" r="2"/>
<circle cx="209.7" cy="113.8" r="2"/>
<circle cx="212.2" cy="119.8" r="2"/>
<circle cx="214.7" cy="103.8" r="2"/>
<circle cx="214.7" cy="113.8" r="2"/>
<circle cx="217.2" cy="119.8" r="2.01"/>
<circle cx="219.7" cy="103.8" r="2.01"/>
<circle cx="219.7" cy="113.8" r="2.01"/>
<circle cx="246" cy="111.8" r="4.9"/>
<circle cx="333.2" cy="110.3" r="4.9"/>
<circle cx="352.9" cy="113.8" r="2"/>
<circle cx="352.9" cy="103.8" r="2"/>
<circle cx="355.4" cy="119.8" r="2"/>
<circle cx="357.9" cy="103.8" r="2"/>
<circle cx="357.9" cy="113.8" r="2"/>
<circle cx="360.4" cy="119.8" r="2.01"/>
<circle cx="370.4" cy="119.8" r="2"/>
<circle cx="372.9" cy="103.8" r="2"/>
<circle cx="372.9" cy="113.8" r="2"/>
<circle cx="166.4" cy="135.3" r="4.9"/>
<circle cx="199.7" cy="125.8" r="2.01"/>
<circle cx="204.7" cy="125.8" r="2"/>
<circle cx="209.7" cy="125.8" r="2"/>
<circle cx="214.7" cy="125.8" r="2"/>
<circle cx="219.7" cy="125.8" r="2.01"/>
<circle cx="352.9" cy="125.8" r="2"/>
<circle cx="357.9" cy="125.8" r="2"/>
<circle cx="365.4" cy="138.2" r="1.5"/>
<circle cx="372.9" cy="125.8" r="2"/>
<circle cx="400" cy="131" r="4.9"/>
<circle cx="165.1" cy="158.6" r="4.9"/>
<circle cx="204.7" cy="141.5" r="1.76"/>
<circle cx="204.7" cy="141.5" r=".75"/>
<circle cx="204.7" cy="141.5" r="1.56"/>
<circle cx="209.7" cy="141.4" r="1.56"/>
<circle cx="209.7" cy="141.5" r="1.76"/>
<circle cx="209.7" cy="141.4" r=".75"/>
<circle cx="245.6" cy="142" r="4.9"/>
<circle cx="281.7" cy="143.2" r="1.74"/>
<circle cx="281.7" cy="143.2" r=".75"/>
<circle cx="281.7" cy="143.2" r="1.55"/>
<circle cx="354.9" cy="159" r="2.5"/>
<circle cx="357.8" cy="151.5" r="2.5"/>
<circle cx="369.6" cy="148" r=".4"/>
<circle cx="372.3" cy="155.7" r=".4"/>
<circle cx="372.7" cy="151.2" r="2.5"/>
<circle cx="375.9" cy="158.5" r="2.51"/>
<circle cx="399.9" cy="146.1" r="4.9"/>
<circle cx="204.7" cy="165" r=".76"/>
<circle cx="206.5" cy="165.9" r=".37"/>
<circle cx="207.2" cy="165.9" r=".38"/>
<circle cx="208" cy="165.9" r=".37"/>
<circle cx="209.7" cy="165" r=".76"/>
<circle cx="281.7" cy="162.2" r="1.74"/>
<circle cx="281.7" cy="162.2" r=".78"/>
<circle cx="281.7" cy="162.2" r="1.55"/>
<circle cx="358.6" cy="161.8" r=".4"/>
<circle cx="360.9" cy="170.4" r="1.37"/>
<circle cx="360.9" cy="170.4" r=".99"/>
<circle cx="360.9" cy="170.4" r="1"/>
<circle cx="360.9" cy="170.4" r="1.38"/>
<circle cx="368.4" cy="165.6" r=".4"/>
<circle cx="370.2" cy="169.7" r=".39"/>
<circle cx="373" cy="166" r="2.5"/>
<circle cx="166.4" cy="181.9" r="4.9"/>
<circle cx="324.7" cy="214.1" r="4.9"/>
<circle cx="343.6" cy="214.1" r="4.9"/>
<circle cx="360.5" cy="214.1" r="4.9"/>
<circle cx="375.8" cy="214.1" r="4.9"/>
<circle cx="398.6" cy="214.1" r="4.9"/>
</g>
<path d="M292.2 23.3l6.4-1v2zM292.2 23.3h12.7M292.2 192.6l6.4-1v2.1zM292.2 192.6h12.7" fill="none" stroke="#000" stroke-width=".35"/>
<path d="M292.2 21.3v173.3" fill="none" stroke="#000" stroke-width=".35" stroke-dasharray="6.3 1.3 1.3 1.3 1.3 1.3" stroke-dashoffset="-1"/>
<g fill="#000">
<path d="M292.2 23.3l6.4-1v2zM292.2 192.6l6.4-1v2.1z"/>
<path d="M270.8 153.7a.49 .49 0 0 0 .1 .7 .49 .49 0 0 0 .7-.1l-.5-.2 .5 .2-.1-.6-.3-.1zM293.3 58.2l-.1 .5 .4-.2-.4 .2a.49 .49 0 0 0 .7 .2 .49 .49 0 0 0 .1-.7 .49 .49 0 0 0-.7 0zM295.9 62.8l2.9-1.8 .5 1.4zM299 82.9l-.1 .5 .5-.2-.5 .2a.48 .48 0 0 0 .7 .2 .48 .48 0 0 0 .2-.7 .48 .48 0 0 0-.8 0zM299.2 102.1l-.2 .5 .5-.2-.5 .2a.48 .48 0 0 0 .7 .3 .48 .48 0 0 0 .2-.7 .48 .48 0 0 0-.7-.1zM306.6 112.3l-.1 .3h.5h-.5a.47 .47 0 0 0 .7 .4 .47 .47 0 0 0 .2-.7 .47 .47 0 0 0-.8 0zM279.6 121.1a.48 .48 0 0 0 .2 .8 .48 .48 0 0 0 .7-.3l-.5-.1 .5 .1-.2-.5zM278.7 56.7l1-1 1.7 2.9zM186.4 65.3a.48 .48 0 0 0-.1 .7 .48 .48 0 0 0 .7 0l-.4-.3 .4 .3 .1-.5-.4-.3zM192.6 81a.48 .48 0 0 0 .2 .7 .48 .48 0 0 0 .7-.2l-.5-.2 .5 .2v-.4l-.2-.2-.3-.1zM197.3 97.3a.49 .49 0 0 0 0 .8 .49 .49 0 0 0 .8-.3l-.5-.2 .5 .2-.2-.5zM204.7 140.9a.48 .48 0 0 0 0 .8 .48 .48 0 0 0 .8-.3l-.5-.1 .5 .1-.2-.5zM198 169.2a.5 .5 0 0 0 .1 .8 .5 .5 0 0 0 .8-.3l-.5-.2 .5 .2-.2-.5zM198.4 175.6a.49 .49 0 0 0 .2 .8 .49 .49 0 0 0 .6-.6l-.5 .1 .5-.1-.4-.4zM200.9 43.1v.6l.6 .1-.2-.4 .2 .4a.48 .48 0 0 0 .1-.7 .48 .48 0 0 0-.7 0zM213.1 43.3l-.2 .4 .2 .4 .2 .1 .1-.5-.1 .5a.49 .49 0 0 0 .6-.6 .49 .49 0 0 0-.8-.3zM366.1 159.1a.49 .49 0 0 0 .2 .8 .49 .49 0 0 0 .7-.5 .49 .49 0 0 0-.7-.4l.2 .4-.2-.4zM368.6 171.1a.48 .48 0 0 0-.1 .8 .48 .48 0 0 0 .8-.2 .48 .48 0 0 0-.5-.6l.1 .5-.1-.5zM350.4 173.6a.47 .47 0 0 0 .1 .6 .47 .47 0 0 0 .7-.1 .47 .47 0 0 0-.2-.6l-.2 .3 .1-.4zM376.7 59.8l-.2 .4 .1 .3 .4-.3-.4 .3a.47 .47 0 0 0 .7 .1 .47 .47 0 0 0 .1-.7 .47 .47 0 0 0-.7-.1zM365 90v.6l.4-.3-.4 .3a.49 .49 0 0 0 .7 0 .49 .49 0 0 0 0-.7 .49 .49 0 0 0-.7 .1zM366.7 132.5l-.1 .4h.5h-.5a.48 .48 0 0 0 .7 .4 .48 .48 0 0 0 .2-.7 .48 .48 0 0 0-.8-.1zM363.7 146.5l-.1 .4 .5-.1-.5 .1a.49 .49 0 0 0 .6 .4 .49 .49 0 0 0 .3-.7 .49 .49 0 0 0-.8-.1zM360.8 170.2a.48 .48 0 0 0 0 .8 .48 .48 0 0 0 .7-.3 .48 .48 0 0 0-.4-.6v.5v-.5zM373.9 97.6l-.2 .4h.5h-.5a.48 .48 0 0 0 .6 .5 .48 .48 0 0 0 .4-.7 .48 .48 0 0 0-.8-.2zM368.2 95.1l2.7-2 .6 1.3zM353.2 64.2v.6l.3-.3-.3 .3a.49 .49 0 0 0 .7 .1 .49 .49 0 0 0 0-.7 .49 .49 0 0 0-.7 0zM355.3 175.6a.48 .48 0 0 0-.2 .7 .48 .48 0 0 0 .8 0 .48 .48 0 0 0-.2-.7l-.2 .4 .2-.4z"/>
</g>
<text font-size="4.8" x="404.5" y="280.8">A3</text>
<g font-size="4.7">
<text x="18.5" y="20.4">POS-NR.</text>
<text x="71.4" y="20.4">BENENNUNG</text>
<text x="133.2" y="20.4">MENGE</text>
<text x="301.4" y="21.2">A</text>
<text x="26.3" y="26.3">1</text>
<text x="40.8" y="26.3">Base plate Ball feeder</text>
<text x="140.3" y="26.3">1</text>
<text x="186.5" y="25.2">14</text>
<text x="221.9" y="25.2">13</text>
<text x="395.7" y="28">22</text>
<text x="26.3" y="33">2</text>
<text x="40.8" y="33">Push rod</text>
<text x="140.3" y="33">1</text>
<text x="26.3" y="38.8">3</text>
<text x="40.8" y="38.8">Coupling rod</text>
<text x="140.3" y="38.8">1</text>
<text x="254.3" y="36.5">20</text>
<text x="333.2" y="38.4">15</text>
<text x="26.3" y="45.3">4</text>
<text x="40.8" y="45.3">Bearing block</text>
<text x="140.3" y="45.3">1</text>
<text x="395.7" y="47.3">16</text>
<text x="26.3" y="52">5</text>
<text x="40.8" y="52">Servo bracket Ball feeder</text>
<text x="140.3" y="52">1</text>
<text x="163.9" y="53.7">12</text>
<text x="333.8" y="51.8">21</text>
<text x="26.3" y="57.8">6</text>
<text x="40.8" y="57.8">Side panel right</text>
<text x="140.3" y="57.8">1</text>
<text x="26.3" y="64.4">7</text>
<text x="40.8" y="64.4">Side panel left</text>
<text x="140.3" y="64.4">1</text>
<text x="26.3" y="70.9">8</text>
<text x="40.8" y="70.9">Cover plate</text>
<text x="140.4" y="70.9">1</text>
<text x="333.2" y="70.8">28</text>
<text x="398.7" y="69.2">2</text>
<text x="26.3" y="77.4">9</text>
<text x="40.8" y="77.4">Side panel backside</text>
<text x="140.4" y="77.4">1</text>
<text x="163.9" y="72.3">1</text>
<text x="25" y="84.1">10</text>
<text x="40.8" y="84.1">Servo arm 4 lever</text>
<text x="140.4" y="84.1">1</text>
<text x="163.9" y="89.5">7</text>
<text x="398.7" y="84.3">19</text>
<text x="25" y="90.1">11</text>
<text x="25.1" y="95.9">12</text>
<text x="40.8" y="90.1">Servo disc</text>
<text x="40.8" y="95.9">Adapter plate Ball feeder</text>
<text x="140.4" y="90.1">1</text>
<text x="140.4" y="95.9">1</text>
<text x="331.9" y="94.3">8</text>
<text x="400" y="98.5">4</text>
<text x="25.1" y="102.5">13</text>
<text x="40.8" y="102.5">Ball housing part 1</text>
<text x="140.4" y="102.5">1</text>
<text x="25.1" y="109">14</text>
<text x="40.9" y="109">Ball housing part 2</text>
<text x="140.4" y="109">1</text>
<text x="244.7" y="113.5">7</text>
<text x="331.9" y="112">6</text>
<text x="25.1" y="115.5">15</text>
<text x="40.9" y="115.5">Cover separation</text>
<text x="140.4" y="115.5">3</text>
<text x="25.1" y="122">16</text>
<text x="40.9" y="122">Separation</text>
<text x="140.4" y="122">3</text>
<text x="25.1" y="128.7">17</text>
<text x="40.9" y="128.7">Helicoil M4x8_41300040008_10</text>
<text x="139.1" y="128.7">10</text>
<text x="25.1" y="134.7">18</text>
<text x="40.9" y="134.7">Helicoil M3x6_41300030006_11</text>
<text x="139.1" y="134.7">16</text>
<text x="163.9" y="136.9">26</text>
<text x="397.5" y="132.6">24</text>
<text x="25.1" y="140.7">19</text>
<text x="40.9" y="140.7">IGUS Bundbuchse JFM-1012-10</text>
<text x="140.4" y="140.7">2</text>
<text x="243" y="143.7">23</text>
<text x="25.1" y="146.7">20</text>
<text x="40.9" y="146.7">DIN 912 M4 x 25 --- 25N</text>
<text x="140.4" y="146.7">4</text>
<text x="398.7" y="147.8">3</text>
<text x="25.1" y="152.7">21</text>
<text x="40.9" y="152.7">DIN 7991 - M3 x 12 --- 8.8N</text>
<text x="140.4" y="152.7">4</text>
<text x="25.1" y="158.7">22</text>
<text x="40.9" y="158.7">Parallel Pin ISO 2338 - 2.5 h6 x 12 - St</text>
<text x="140.4" y="158.7">2</text>
<text x="163.9" y="160.2">5</text>
<text x="25.1" y="164.7">23</text>
<text x="40.9" y="164.7">Hitec HSB-9381TH</text>
<text x="140.4" y="164.7">1</text>
<text x="25.1" y="170.6">24</text>
<text x="40.9" y="170.6">Fork joint GN 751-6-12-M6-B</text>
<text x="140.4" y="170.6">1</text>
<text x="25.1" y="177.1">25</text>
<text x="40.9" y="177.1">Fitting shoulder screw ISO 7379-4-M3-6</text>
<text x="140.4" y="177.1">1</text>
<text x="25.1" y="183.8">26</text>
<text x="40.9" y="183.8">DIN 912 M4 x 10 --- 10N</text>
<text x="139.1" y="183.8">14</text>
<text x="163.9" y="183.6">26</text>
<text x="25.1" y="189.8">27</text>
<text x="40.9" y="189.8">DIN 912 M4 x 8 --- 8N</text>
<text x="140.4" y="189.8">2</text>
<text x="25.1" y="195.8">28</text>
<text x="40.9" y="195.8">DIN 912 M4 x 16 --- 16N</text>
<text x="140.4" y="195.8">2</text>
<text x="301.4" y="198">A</text>
<text x="362.5" y="197.1">A-A</text>
<text x="25.1" y="201.8">29</text>
<text x="40.9" y="201.8">IGUS Buchse JSM-0405-06</text>
<text x="140.4" y="201.8">1</text>
<text x="323.4" y="215.8">9</text>
<text x="341.1" y="215.8">26</text>
<text x="357.9" y="215.8">25</text>
<text x="373.2" y="215.8">11</text>
<text x="396.1" y="215.8">10</text>
</g>
<g font-size="4.6">
<text x="400.5" y="242.3">1</text>
<text x="352.2" y="253">Ball feeder</text>
</g>
<g font-size="3.5">
<text x="336.1" y="263.4">Z:\CAD\DieterBuechler\Ballmaschine\TT-</text>
<text x="336.1" y="268">Ball Canon HT</text>
<text x="336.1" y="272.5">Evolution_V02\06_Ballvorschub\</text>
<text x="331.7" y="283.4">Dieter Büchler</text>
</g>
<g font-size="3.2">
<text x="238.4" y="261.7">T.Steinbrenner</text>
<text x="263.1" y="261.7">07.09.2022</text>
</g>
<g font-size="2.8">
<text x="34.1" y="8.1">1</text>
<text x="84.2" y="8.1">2</text>
<text x="134.2" y="8.1">3</text>
<text x="184.3" y="8">4</text>
<text x="234.2" y="8">5</text>
<text x="284.2" y="8.1">6</text>
<text x="334.3" y="8.1">7</text>
<text x="384.2" y="8.1">8</text>
<text x="6.4" y="24.1">A</text>
<text x="411.6" y="24">A</text>
<text x="6.6" y="74">B</text>
<text x="411.7" y="73.9">B</text>
<text x="6.4" y="124">C</text>
<text x="411.4" y="124">C</text>
<text x="6.5" y="174">D</text>
<text x="411.5" y="174.1">D</text>
<text x="6.8" y="223.9">E</text>
<text x="6.9" y="274">F</text>
<text x="34.2" y="290">1</text>
<text x="84.2" y="290">2</text>
<text x="134.3" y="290">3</text>
<text x="184.2" y="290">4</text>
</g>
<g font-size="2.5">
<text x="283.5" y="278.4">Max-Planck-Institut</text>
<text x="283.5" y="280.8">für Intelligente Systeme</text>
<text x="283.5" y="283.3">Max-Planck-Ring 4</text>
<text x="283.5" y="285.8">72076 Tübingen</text>
</g>
<g font-size="2.1">
<text x="229.8" y="238.4">Maße in mm</text>
<text x="229.8" y="240.9">Allgemeintoleranz nach</text>
<text x="229.8" y="243.4">DIN ISO 2768-1 m/2768-2 K</text>
<text x="229.8" y="245.9">Kanten entgratet</text>
<text x="262.7" y="240.1">MATERIAL:</text>
<text x="327.8" y="240.7">Maßstab:1:2</text>
<text x="381.2" y="241.1">REVISION</text>
<text x="262.8" y="248.3">Oberfläche:</text>
<text x="327.2" y="247.2">Bezeichnung:</text>
<text x="244.6" y="256.1">NAME</text>
<text x="268.9" y="256.7">Datum</text>
<text x="229.3" y="261.3">gez.:</text>
<text x="327.3" y="261.6">Projekt:</text>
<text x="229.3" y="267.2">gepr.:</text>
<text x="229.3" y="272.5">freig.:</text>
<text x="229.1" y="278.4">Kostenstelle:</text>
<text x="327.9" y="278.6">Projektverantwortlicher:</text>
<text x="402.3" y="285.8">Blatt 1 von 1</text>
<text x="283.5" y="290.5">Gewicht:</text>
<text x="328.5" y="290.7">Ersatz f.:</text>
</g>
<text font-size="2" x="293.8" y="290.5">g</text>
<g font-size="1.8">
<text x="229.8" y="248.4">Toleranzen</text>
<text x="229.8" y="250.8">Bohrungspositionen</text>
<text x="248.5" y="250.8">0,1mm</text>
<text x="229.8" y="253.1">Passungspositionen</text>
<text x="248.5" y="253.1">0,01mm</text>
</g>
</svg>
